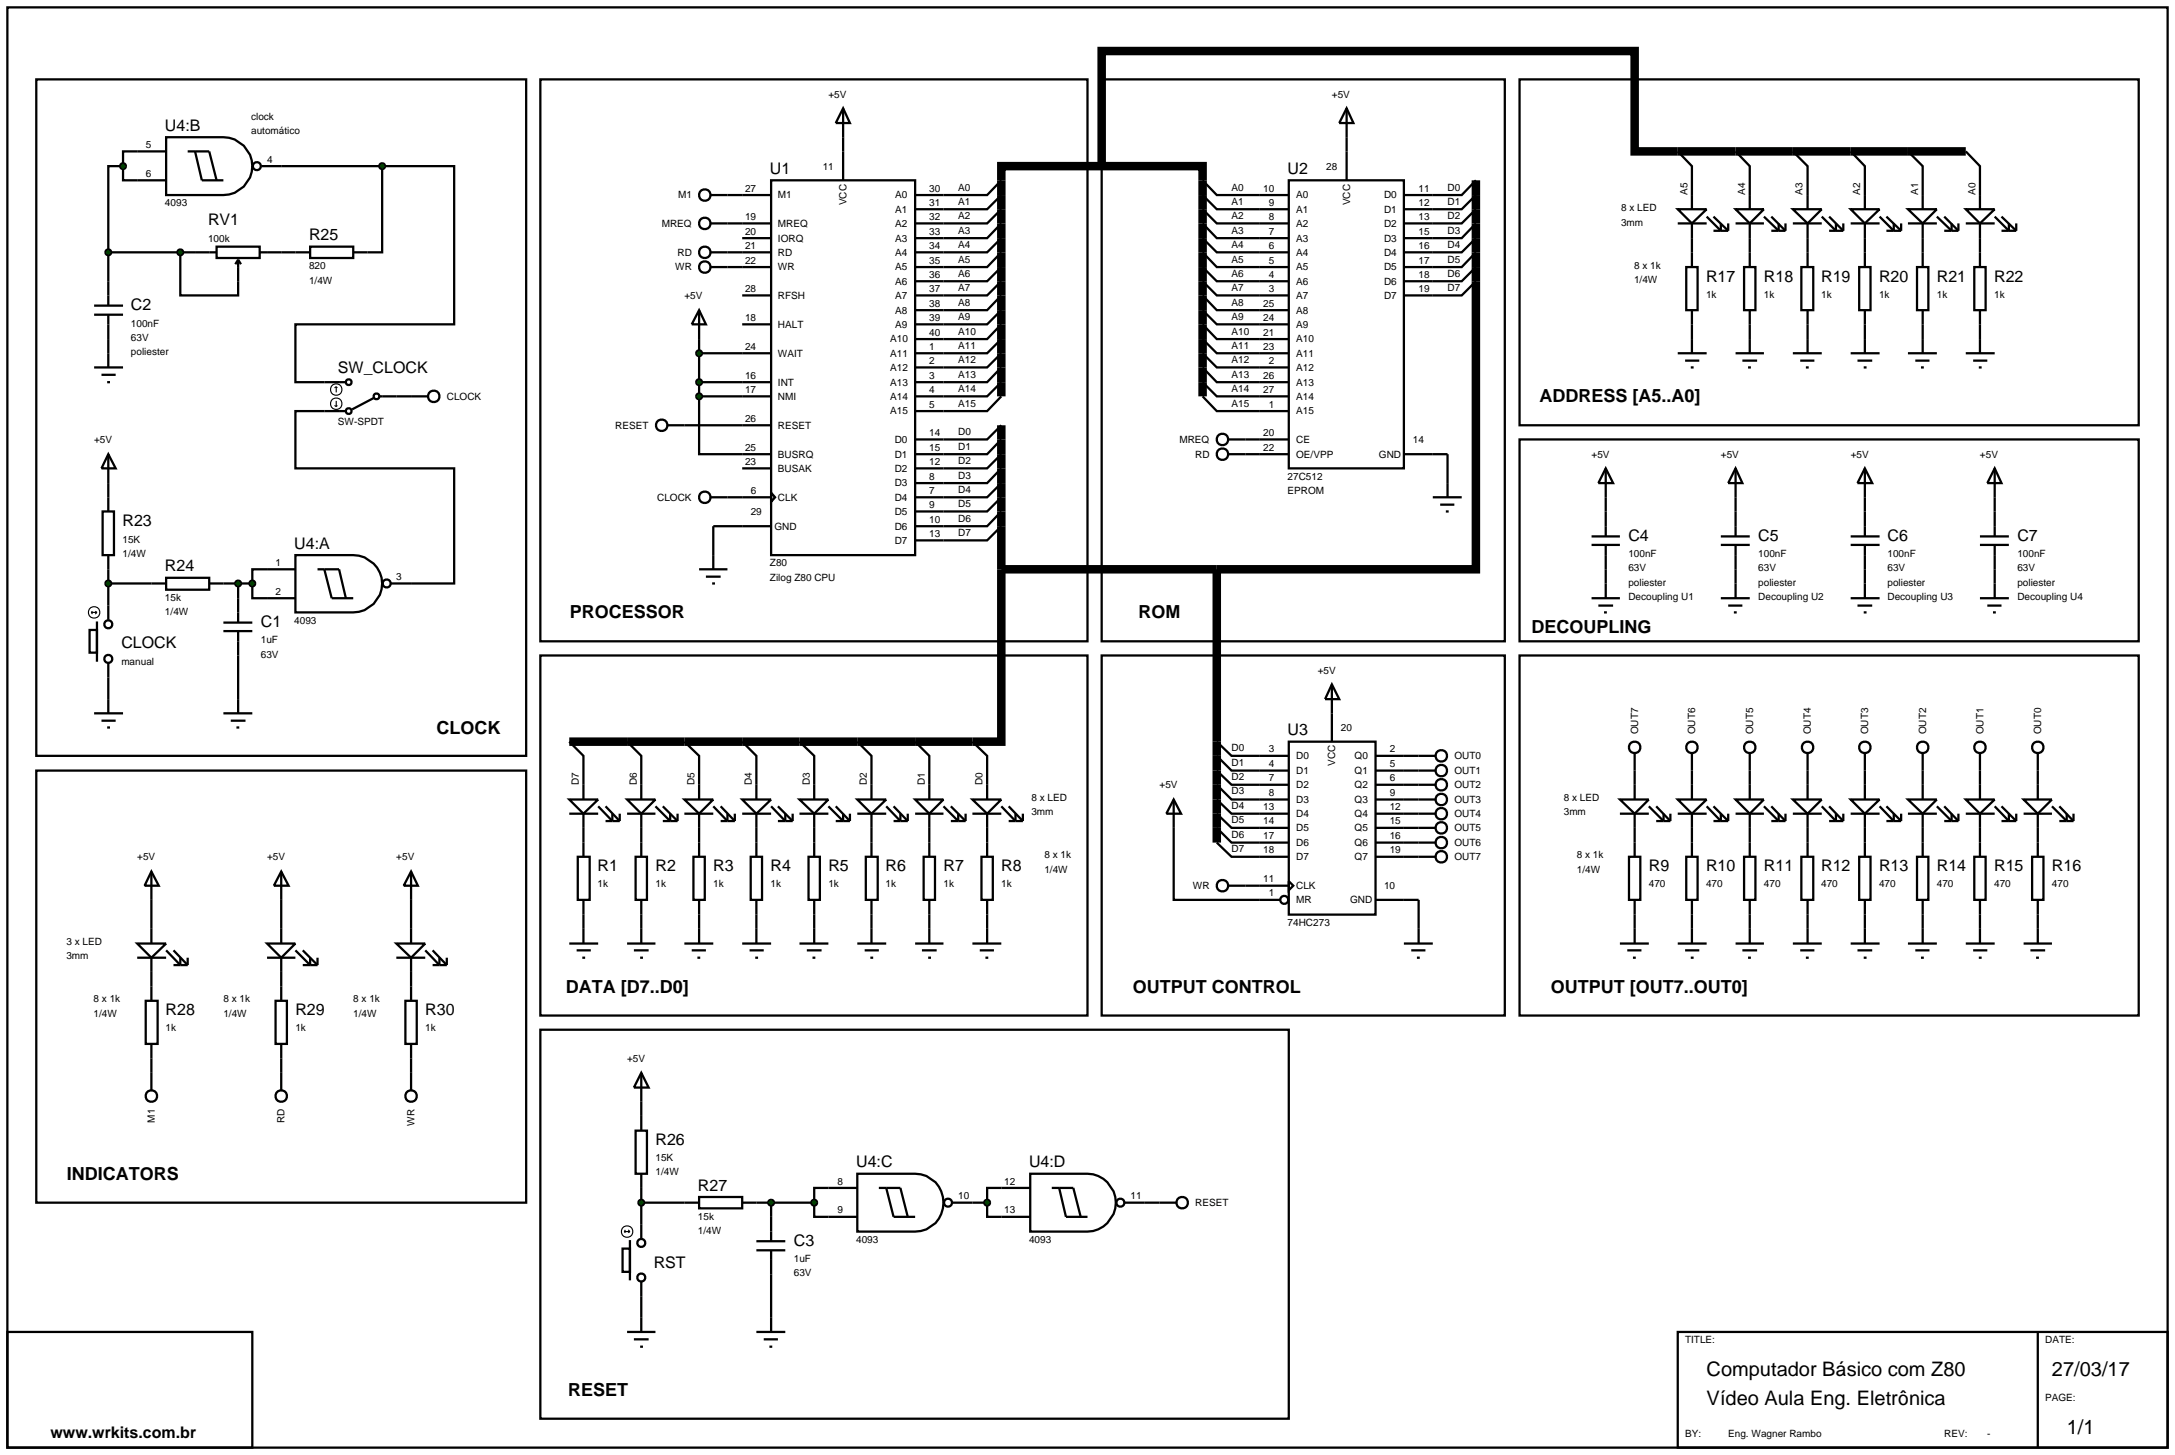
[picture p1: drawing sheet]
<svg xmlns="http://www.w3.org/2000/svg" width="384mm" height="257mm" viewBox="0 0 384 257" stroke-linecap="round" stroke-linejoin="round" font-family="sans-serif">
<g fill="none" stroke="#000" stroke-width=".4">
<path d="M1.3 1.3h381v254h-381zM21.7 29.3v2.5h2.5M21.7 29.3h-2.6v15.2M24.2 26.7h-2.5v2.6M49.6 29.3h17.8M67.4 29.3v15.2h-2.6M67.4 29.3h12.7v27.9h-28v10.2h5.1M125.3 39.4h10.7M128.3 34.4h7.7M136 31.8h25.4v66.1h-25.4zM176.6 39.4l-2.5 2.6h-12.7M176.6 36.9l-2.5 2.5h-12.7"/>
<path d="M176.6 34.4l-2.5 2.5h-12.7M176.6 31.8l-2.5 2.6h-12.7M212.1 39.4l2.5 2.6h12.7M212.1 36.9l2.5 2.5h12.7M212.1 34.4l2.5 2.5h12.7M212.1 31.8l2.5 2.6h12.7M227.3 31.8h20.3v50.8h-20.3zM260.3 31.8l-2.5 2.6h-10.2M260.3 39.4l-2.5 2.6h-10.2M260.3 36.9l-2.5 2.5h-10.2M260.3 34.4l-2.5 2.5h-10.2M295.9 26.7l2.5 2.6v5.1"/>
<path d="M306.1 26.7l2.5 2.6v5.1M316.2 26.7l2.6 2.6v5.1M326.4 26.7l2.5 2.6v5.1M336.5 26.7l2.6 2.6v5.1M346.7 26.7l2.5 2.6v5.1M19.1 44.5h15.3M19.1 44.5v5.1M19.1 59.8v2.5M31.8 44.5v7.6h10.2v-2.5M49.6 44.5h2.5M123.3 54.7l1.2 2.5h-2.5zM123.3 54.7v15.2"/>
<path d="M125.3 44.5h10.7M128.3 47.1h7.7M130.9 42h5.1M130.9 52.1h5.1M130.9 57.2h5.1M176.6 59.8l-2.5 2.5h-12.7M176.6 57.2l-2.5 2.6h-12.7M176.6 54.7l-2.5 2.5h-12.7M176.6 52.1l-2.5 2.6h-12.7M176.6 49.6l-2.5 2.5h-12.7M176.6 47.1l-2.5 2.5h-12.7M176.6 44.5l-2.5 2.6h-12.7"/>
<path d="M176.6 42l-2.5 2.5h-12.7M212.1 59.8l2.5 2.5h12.7M212.1 57.2l2.5 2.6h12.7M212.1 54.7l2.5 2.5h12.7M212.1 52.1l2.5 2.6h12.7M212.1 49.6l2.5 2.5h12.7M212.1 47.1l2.5 2.5h12.7M212.1 44.5l2.5 2.6h12.7M212.1 42l2.5 2.5h12.7M260.3 49.6l-2.5 2.5h-10.2M260.3 47.1l-2.5 2.5h-10.2M260.3 44.5l-2.5 2.6h-10.2"/>
<path d="M260.3 42l-2.5 2.5h-10.2M298.4 42v2.5M298.4 57.2v2.6M308.6 42v2.5M308.6 57.2v2.6M318.8 42v2.5M318.8 57.2v2.6M328.9 42v2.5M328.9 57.2v2.6M339.1 42v2.5M339.1 57.2v2.6M349.2 42v2.5"/>
<path d="M349.2 57.2v2.6M57.2 72.5h-5.1v10.1h28v20.3h-7.6M69.9 69.9h2.6M120.7 75h15.3M123.3 69.9v10.2h12.7M123.3 62.3h12.7M123.3 67.4h12.7M123.3 69.9h12.7M176.6 69.9l-2.5 2.6h-12.7M176.6 67.4l-2.5 2.5h-12.7M176.6 64.8l-2.5 2.6h-12.7M176.6 62.3l-2.5 2.5h-12.7"/>
<path d="M176.6 75l-2.5 2.5h-12.7M176.6 77.5l-2.5 2.6h-12.7M212.1 69.9l2.5 2.6h12.7M212.1 67.4l2.5 2.5h12.7M212.1 64.8l2.5 2.6h12.7M212.1 62.3l2.5 2.5h12.7M216.6 77.5h10.7M19.1 85.2v2.5M128.3 87.7h7.7M130.9 82.6h5.1M136 86.9l.7 .8-.7 .8zM176.6 92.8l-2.5 2.5h-12.7"/>
<path d="M176.6 90.2l-2.5 2.6h-12.7M176.6 87.7l-2.5 2.5h-12.7M176.6 85.2l-2.5 2.5h-12.7M176.6 82.6l-2.5 2.6h-12.7M176.6 80.1l-2.5 2.5h-12.7M216.6 80.1h10.7M283.2 87.7v2.5M306.1 87.7v2.5M328.9 87.7v2.5M351.8 87.7v2.5M19.1 100.4v6.4M19.1 119.5v3.8"/>
<path d="M19.1 102.9h7.6M39.4 102.9h5.1M42 102.9v2.6M42 115.6v7.7M44.5 102.9v2.6h2.6M47.1 100.4h-2.6v2.5M283.2 100.4v2.5M306.1 100.4v2.5M328.9 100.4v2.5M351.8 100.4v2.5M100.4 130.8l2.5 2.5v5.1M110.6 130.8l2.5 2.5v5.1"/>
<path d="M120.7 130.8l2.6 2.5v5.1M130.9 130.8l2.5 2.5v5.1M141 130.8l2.6 2.5v5.1M151.2 130.8l2.5 2.5v5.1M161.4 130.8l2.5 2.5v5.1M171.5 130.8l2.6 2.5v5.1M214.6 138.4l2.6 2.6h5M214.6 135.9l2.6 2.5h5M214.6 133.3l2.6 2.6h5M214.6 130.8l2.6 2.5h5M247.6 133.3h2.6M247.6 135.9h2.6"/>
<path d="M247.6 138.4h2.6M288.3 135.9v2.5M298.4 135.9v2.5M308.6 135.9v2.5M318.8 135.9v2.5M328.9 135.9v2.5M339.1 135.9v2.5M349.2 135.9v2.5M359.4 135.9v2.5M26.7 158.7v5.1M49.6 158.7v5.1M72.5 158.7v5.1"/>
<path d="M102.9 146v2.6M113.1 146v2.6M123.3 146v2.6M133.4 146v2.6M143.6 146v2.6M153.7 146v2.6M163.9 146v2.6M174.1 146v2.6M207 146v12.7h15.2M214.6 148.6l2.6 2.5h5M214.6 146l2.6 2.6h5M214.6 143.5l2.6 2.5h5"/>
<path d="M214.6 141l2.6 2.5h5M219.7 156.2h2.5M247.6 151.1h2.6M247.6 148.6h2.6M247.6 146h2.6M247.6 141h2.6M247.6 143.5h2.6M288.3 146v2.6M298.4 146v2.6M308.6 146v2.6M318.8 146v2.6M328.9 146v2.6"/>
<path d="M339.1 146v2.6M349.2 146v2.6M359.4 146v2.6M26.7 171.4v2.6M49.6 171.4v2.6M72.5 171.4v2.6M102.9 161.3v2.5M113.1 161.3v2.5M123.3 161.3v2.5M133.4 161.3v2.5M143.6 161.3v2.5M153.7 161.3v2.5"/>
<path d="M163.9 161.3v2.5M174.1 161.3v2.5M288.3 161.3v2.5M298.4 161.3v2.5M308.6 161.3v2.5M318.8 161.3v2.5M328.9 161.3v2.5M339.1 161.3v2.5M349.2 161.3v2.5M359.4 161.3v2.5M26.7 186.7v2.5M49.6 186.7v2.5"/>
<path d="M72.5 186.7v2.5M113.1 194.3v2.5M113.1 209.5v6.4M113.1 212.1h7.6M133.4 212.1h10.2M136 212.1v2.5M143.6 212.1v2.5h2.5M146.1 209.5h-2.5v2.6M171.5 212.1h2.6M174.1 212.1v2.5h2.5M176.6 209.5h-2.5v2.6M201.9 212.1h2.6"/>
<path d="M1.3 234.9h43.2v20.4h-43.2zM113.1 228.6v3.8M136 224.8v7.6M295.9 234.9h86.4v20.4h-86.4zM359.4 234.9v20.4"/>
<circle cx="124.3" cy="39.4" r="1.01"/>
<circle cx="124.3" cy="44.5" r="1.01"/>
<circle cx="215.6" cy="77.5" r="1.01"/>
<circle cx="215.6" cy="80.1" r="1.01"/>
</g>
<path d="M194.3 29.3h17.8v40.6M194.3 29.3h-17.7v40.6M260.3 31.8v68.6h-45.7M346.7 26.7h-58.4v-17.7h-94v20.3M176.6 75v25.4M176.6 100.4v30.4h-76.2M176.6 100.4h38M214.6 100.4v48.2" fill="none" stroke="#000" stroke-width="1.5" stroke-linecap="butt"/>
<g fill="#004000" stroke="#000" stroke-width=".4">
<path d="M122.9 62l.4-.2-.5 .5zM123.3 61.8l.3 .1 .2 .4zM123.8 62.3l-.1 .3-.4 .2zM122.8 62.3l.5 .5-.3-.1z"/>
<path d="M122.9 67.1l.4-.2-.5 .5zM123.3 66.9l.3 .1 .2 .4zM123.8 67.4l-.2 .4-.3 .1zM122.8 67.4l.5 .5-.3-.1z"/>
</g>
<g fill="#004000">
<path d="M122.8 62.3l.5-.5 .5 .5-.5 .5z"/>
<path d="M122.8 67.4l.5-.5 .5 .5-.5 .5z"/>
</g>
<g fill="none" stroke="#000" stroke-width=".4">
<path d="M117.7 75h3"/>
<circle cx="116.7" cy="75" r="1.01"/>
</g>
<path d="M122.9 69.6l.4-.2-.5 .5zM123.3 69.4l.4 .2 .1 .3zM123.8 69.9l-.2 .4-.3 .1zM122.8 69.9l.5 .5-.3-.1z" fill="#004000" stroke="#000" stroke-width=".4"/>
<path d="M122.8 69.9l.5-.5 .5 .5-.5 .5z" fill="#004000"/>
<g fill="none" stroke="#000" stroke-width=".4">
<path d="M95.3 14h96.5v99.1h-96.5zM148.7 19.1l1.2 2.6h-2.5zM148.7 19.1v12.7M194.3 14h71.1v99.1h-71.1zM237.5 19.1l1.2 2.6h-2.5zM237.5 19.1v12.7M268 14h109.2v61h-109.2zM125.3 34.4h3M295.9 36.9h5.1l-2.6 2.5zM295.9 39.4h5.1M298.4 34.4v2.5M298.4 39.4v2.6"/>
<path d="M301 38.2l2.5 2.5v-1.3M302.2 38.2l2.6 2.5M304.8 39.4v1.3M306.1 36.9h5l-2.5 2.5zM306.1 39.4h5M308.6 34.4v2.5M308.6 39.4v2.6M311.1 38.2l2.6 2.5v-1.3M312.4 38.2l2.5 2.5M314.9 39.4v1.3M316.2 36.9h5.1l-2.5 2.5zM316.2 39.4h5.1"/>
<path d="M318.8 34.4v2.5M318.8 39.4v2.6M321.3 38.2l2.5 2.5v-1.3M322.6 38.2l2.5 2.5M325.1 39.4v1.3M326.4 36.9h5.1l-2.6 2.5zM326.4 39.4h5.1M328.9 34.4v2.5M328.9 39.4v2.6M331.5 38.2l2.5 2.5v-1.3M332.7 38.2l2.6 2.5M335.3 39.4v1.3"/>
<path d="M336.5 36.9h5.1l-2.5 2.5zM336.5 39.4h5.1M339.1 34.4v2.5M339.1 39.4v2.6M341.6 38.2l2.6 2.5v-1.3M342.9 38.2l2.5 2.5M345.4 39.4v1.3M346.7 36.9h5.1l-2.6 2.5zM346.7 39.4h5.1M349.2 34.4v2.5M349.2 39.4v2.6M351.8 38.2l2.5 2.5v-1.3"/>
<path d="M353 38.2l2.6 2.5M355.6 39.4v1.3M125.3 47.1h3M297.4 47.1h2v7.6h-2zM298.4 44.5v2.6M298.4 54.7v2.5M298.4 59.8v2.5M302.2 40.7h2.6M307.6 47.1h2v7.6h-2zM308.6 44.5v2.6M308.6 54.7v2.5M308.6 59.8v2.5"/>
<path d="M312.4 40.7h2.5M317.7 47.1h2.1v7.6h-2.1zM318.8 44.5v2.6M318.8 54.7v2.5M318.8 59.8v2.5M322.6 40.7h2.5M327.9 47.1h2v7.6h-2zM328.9 44.5v2.6M328.9 54.7v2.5M328.9 59.8v2.5M332.7 40.7h2.6M338.1 47.1h2v7.6h-2z"/>
<path d="M339.1 44.5v2.6M339.1 54.7v2.5M339.1 59.8v2.5M342.9 40.7h2.5M348.2 47.1h2v7.6h-2zM349.2 44.5v2.6M349.2 54.7v2.5M349.2 59.8v2.5M353 40.7h2.6M295.9 62.3h5.1M297.2 63.6h2.5M298.2 64.8h.5"/>
<path d="M306.1 62.3h5M307.3 63.6h2.6M308.3 64.8h.5M316.2 62.3h5.1M317.5 63.6h2.5M318.5 64.8h.5M326.4 62.3h5.1M327.6 63.6h2.6M328.7 64.8h.5M336.5 62.3h5.1M337.8 63.6h2.5M338.8 64.8h.5"/>
<path d="M346.7 62.3h5.1M348 63.6h2.5M349 64.8h.5M18.1 90.2h2v7.7h-2zM19.1 87.7v2.5M19.1 97.9v2.5M125.3 87.7h3M136 92.8h-10.2v7.6M247.6 80.1h7.7v7.6M252.7 87.7h5.1M254 89h2.5M255 90.2h.5"/>
<path d="M15.8 111.1h1.3v4h-1.3zM17.1 109.6v7.1M19.1 106.8v2.5M19.1 116.9v2.6M26.7 102.9h2.6M29.3 101.9h7.6v2.1h-7.6zM36.9 102.9h2.5M95.3 115.6h96.5v63.5h-96.5zM123.3 100.4h5M124.5 101.7h2.6M125.6 102.9h.5M194.3 115.6h71.1v63.5h-71.1z"/>
<path d="M268 115.6h109.2v63.5h-109.2zM102.9 138.4v2.6M113.1 138.4v2.6M123.3 138.4v2.6M133.4 138.4v2.6M143.6 138.4v2.6M153.7 138.4v2.6M163.9 138.4v2.6M174.1 138.4v2.6M222.2 133.3h5.1M222.2 135.9h5.1M222.2 138.4h5.1"/>
<path d="M227.3 130.8h15.3v30.5h-15.3zM234.9 120.7l1.3 2.6h-2.5zM234.9 120.7v10.1M242.6 133.3h5M242.6 135.9h5M242.6 138.4h5M250.2 133.3h3M250.2 135.9h3M250.2 138.4h3M288.3 132.8v3.1M288.3 138.4v2.6M298.4 132.8v3.1"/>
<path d="M298.4 138.4v2.6M308.6 132.8v3.1M308.6 138.4v2.6M318.8 132.8v3.1M318.8 138.4v2.6M328.9 132.8v3.1M328.9 138.4v2.6M339.1 132.8v3.1M339.1 138.4v2.6M349.2 132.8v3.1M349.2 138.4v2.6M359.4 132.8v3.1"/>
<path d="M359.4 138.4v2.6M100.4 141h5.1l-2.6 2.5zM100.4 143.5h5.1M101.9 151.1h2.1v7.6h-2.1zM102.9 143.5v2.5M102.9 148.6v2.5M102.9 158.7v2.6M105.5 142.2l2.5 2.6v-1.3M106.8 142.2l2.5 2.6M106.8 144.8h2.5M109.3 143.5v1.3M110.6 141h5l-2.5 2.5z"/>
<path d="M110.6 143.5h5M112.1 151.1h2v7.6h-2zM113.1 143.5v2.5M113.1 148.6v2.5M113.1 158.7v2.6M115.6 142.2l2.6 2.6v-1.3M116.9 144.8h2.6M116.9 142.2l2.6 2.6M119.5 143.5v1.3M120.7 141h5.1l-2.5 2.5zM120.7 143.5h5.1M122.3 151.1h2v7.6h-2z"/>
<path d="M123.3 143.5v2.5M123.3 148.6v2.5M123.3 158.7v2.6M125.8 142.2l2.5 2.6v-1.3M127.1 144.8h2.5M127.1 142.2l2.5 2.6M129.6 143.5v1.3M130.9 141h5.1l-2.6 2.5zM130.9 143.5h5.1M132.4 151.1h2v7.6h-2zM133.4 143.5v2.5M133.4 148.6v2.5"/>
<path d="M133.4 158.7v2.6M136 142.2l2.5 2.6v-1.3M137.2 144.8h2.6M137.2 142.2l2.6 2.6M139.8 143.5v1.3M141 141h5.1l-2.5 2.5zM141 143.5h5.1M142.6 151.1h2v7.6h-2zM143.6 143.5v2.5M143.6 148.6v2.5M143.6 158.7v2.6M146.1 142.2l2.6 2.6v-1.3"/>
<path d="M147.4 144.8h2.5M147.4 142.2l2.5 2.6M149.9 143.5v1.3M151.2 141h5.1l-2.6 2.5zM151.2 143.5h5.1M152.7 151.1h2.1v7.6h-2.1zM153.7 143.5v2.5M153.7 148.6v2.5M153.7 158.7v2.6M156.3 142.2l2.5 2.6v-1.3M157.6 144.8h2.5M157.6 142.2l2.5 2.6"/>
<path d="M160.1 143.5v1.3M161.4 141h5l-2.5 2.5zM161.4 143.5h5M162.9 151.1h2v7.6h-2zM163.9 143.5v2.5M163.9 148.6v2.5M163.9 158.7v2.6M166.4 142.2l2.6 2.6v-1.3M167.7 144.8h2.6M167.7 142.2l2.6 2.6M170.3 143.5v1.3M171.5 141h5.1l-2.5 2.5z"/>
<path d="M171.5 143.5h5.1M173.1 151.1h2v7.6h-2zM174.1 143.5v2.5M174.1 148.6v2.5M174.1 158.7v2.6M176.6 142.2l2.5 2.6v-1.3M177.9 144.8h2.5M177.9 142.2l2.5 2.6M180.4 143.5v1.3M207 141l1.3 2.5h-2.6zM207 141v5M216.6 156.2h3.1"/>
<path d="M222.2 141h5.1M222.2 143.5h5.1M222.2 146h5.1M222.2 148.6h5.1M222.2 151.1h5.1M222.2 156.2h5.1M222.2 158.7h3.6M227.3 155.4l.8 .8-.8 .8zM242.6 141h5M242.6 143.5h5M242.6 146h5M242.6 148.6h5"/>
<path d="M242.6 151.1h5M242.6 158.7h7.6v7.7M250.2 141h3M250.2 143.5h3M250.2 146h3M250.2 148.6h3M250.2 151.1h3M285.7 141h5.1l-2.5 2.5zM285.7 143.5h5.1M287.3 151.1h2v7.6h-2zM288.3 143.5v2.5M288.3 148.6v2.5"/>
<path d="M288.3 158.7v2.6M290.8 142.2l2.6 2.6v-1.3M292.1 144.8h2.5M292.1 142.2l2.5 2.6M294.6 143.5v1.3M295.9 141h5.1l-2.6 2.5zM295.9 143.5h5.1M297.4 151.1h2v7.6h-2zM298.4 143.5v2.5M298.4 148.6v2.5M298.4 158.7v2.6M301 142.2l2.5 2.6v-1.3"/>
<path d="M302.2 144.8h2.6M302.2 142.2l2.6 2.6M304.8 143.5v1.3M306.1 141h5l-2.5 2.5zM306.1 143.5h5M307.6 151.1h2v7.6h-2zM308.6 143.5v2.5M308.6 148.6v2.5M308.6 158.7v2.6M311.1 142.2l2.6 2.6v-1.3M312.4 144.8h2.5M312.4 142.2l2.5 2.6"/>
<path d="M314.9 143.5v1.3M316.2 141h5.1l-2.5 2.5zM316.2 143.5h5.1M317.7 151.1h2.1v7.6h-2.1zM318.8 143.5v2.5M318.8 148.6v2.5M318.8 158.7v2.6M321.3 142.2l2.5 2.6v-1.3M322.6 144.8h2.5M322.6 142.2l2.5 2.6M325.1 143.5v1.3M326.4 141h5.1l-2.6 2.5z"/>
<path d="M326.4 143.5h5.1M327.9 151.1h2v7.6h-2zM328.9 143.5v2.5M328.9 148.6v2.5M328.9 158.7v2.6M331.5 142.2l2.5 2.6v-1.3M332.7 144.8h2.6M332.7 142.2l2.6 2.6M335.3 143.5v1.3M336.5 141h5.1l-2.5 2.5zM336.5 143.5h5.1M338.1 151.1h2v7.6h-2z"/>
<path d="M339.1 143.5v2.5M339.1 148.6v2.5M339.1 158.7v2.6M341.6 142.2l2.6 2.6v-1.3M342.9 144.8h2.5M342.9 142.2l2.5 2.6M345.4 143.5v1.3M346.7 141h5.1l-2.6 2.5zM346.7 143.5h5.1M348.2 151.1h2v7.6h-2zM349.2 143.5v2.5M349.2 148.6v2.5"/>
<path d="M349.2 158.7v2.6M351.8 142.2l2.5 2.6v-1.3M353 144.8h2.6M353 142.2l2.6 2.6M355.6 143.5v1.3M356.9 141h5l-2.5 2.5zM356.9 143.5h5M358.4 151.1h2v7.6h-2zM359.4 143.5v2.5M359.4 148.6v2.5M359.4 158.7v2.6M361.9 142.2l2.6 2.6v-1.3"/>
<path d="M363.2 144.8h2.5M363.2 142.2l2.5 2.6M365.7 143.5v1.3M100.4 166.4h5.1M101.7 167.6h2.5M102.7 168.9h.5M102.9 163.8v2.6M110.6 166.4h5M111.8 167.6h2.6M112.9 168.9h.5M113.1 163.8v2.6M120.7 166.4h5.1"/>
<path d="M122 167.6h2.5M123 168.9h.5M123.3 163.8v2.6M130.9 166.4h5.1M132.2 167.6h2.5M133.2 168.9h.5M133.4 163.8v2.6M141 166.4h5.1M142.3 167.6h2.6M143.3 168.9h.5M143.6 163.8v2.6M151.2 166.4h5.1"/>
<path d="M152.5 167.6h2.5M153.5 168.9h.5M153.7 163.8v2.6M161.4 166.4h5M162.6 167.6h2.6M163.7 168.9h.5M163.9 163.8v2.6M171.5 166.4h5.1M172.8 167.6h2.5M173.8 168.9h.5M174.1 163.8v2.6M247.6 166.4h5.1"/>
<path d="M248.9 167.6h2.5M249.9 168.9h.5M285.7 166.4h5.1M287 167.6h2.5M288 168.9h.5M288.3 163.8v2.6M295.9 166.4h5.1M297.2 167.6h2.5M298.2 168.9h.5M298.4 163.8v2.6M306.1 166.4h5M307.3 167.6h2.6"/>
<path d="M308.3 168.9h.5M308.6 163.8v2.6M316.2 166.4h5.1M317.5 167.6h2.5M318.5 168.9h.5M318.8 163.8v2.6M326.4 166.4h5.1M327.6 167.6h2.6M328.7 168.9h.5M328.9 163.8v2.6M336.5 166.4h5.1M337.8 167.6h2.5"/>
<path d="M338.8 168.9h.5M339.1 163.8v2.6M346.7 166.4h5.1M348 167.6h2.5M349 168.9h.5M349.2 163.8v2.6M356.9 166.4h5M358.1 167.6h2.6M359.1 168.9h.5M359.4 163.8v2.6"/>
<circle cx="124.3" cy="34.4" r="1.01"/>
<circle cx="124.3" cy="47.1" r="1.01"/>
<circle cx="124.3" cy="87.7" r="1.01"/>
<circle cx="19.1" cy="116.2" r=".7"/>
<circle cx="19.1" cy="110.1" r=".7"/>
<circle cx="254.2" cy="135.9" r="1.01"/>
<circle cx="254.2" cy="133.3" r="1.01"/>
<circle cx="254.2" cy="138.4" r="1.01"/>
<circle cx="288.3" cy="131.8" r="1.01"/>
<circle cx="298.4" cy="131.8" r="1.01"/>
<circle cx="308.6" cy="131.8" r="1.01"/>
<circle cx="318.8" cy="131.8" r="1.01"/>
<circle cx="328.9" cy="131.8" r="1.01"/>
<circle cx="339.1" cy="131.8" r="1.01"/>
<circle cx="349.2" cy="131.8" r="1.01"/>
<circle cx="359.4" cy="131.8" r="1.01"/>
<circle cx="215.6" cy="156.2" r="1.01"/>
<circle cx="226.5" cy="158.7" r=".7"/>
<circle cx="254.2" cy="143.5" r="1.01"/>
<circle cx="254.2" cy="148.6" r="1.01"/>
<circle cx="254.2" cy="146" r="1.01"/>
<circle cx="254.2" cy="141" r="1.01"/>
<circle cx="254.2" cy="151.1" r="1.01"/>
</g>
<g fill="none" stroke="#000" stroke-width=".2">
<path d="M16.1 108h1M16.1 108l.2 .3M16.3 107.8l-.2 .2M16.8 107.8l.3 .2M17.1 108l-.3 .3"/>
<circle cx="16.6" cy="108" r="1.01"/>
</g>
<path d="M18.7 102.6l.4-.2-.5 .5zM19.1 102.4l.4 .2 .1 .3zM19.1 103.4l.5-.5-.1 .3zM18.6 102.9l.5 .5-.3-.1z" fill="#004000" stroke="#000" stroke-width=".4"/>
<path d="M18.6 102.9l.5-.5 .5 .5-.5 .5z" fill="#004000"/>
<g fill="none" stroke="#000" stroke-width=".4">
<path d="M19.1 80.1l1.3 2.5h-2.5zM19.1 80.1v5.1M52.1 97.9h10.2a5.1 5.1 0 0 1 5.1 5.1 5.1 5.1 0 0 1-5.1 5h-10.2zM39.4 111.3h5.1M39.4 109.8h5.1M42 105.5v4.3M42 111.3v4.3M47.1 100.4h5M47.1 105.5h5M56 100.4h3.8l1.2 5.1M57.2 100.4l1.3 5.1h3.8M68.9 102.9h3.6"/>
<path d="M16.6 125.8h5.1M17.9 127.1h2.5M18.9 128.3h.5M19.1 123.3v2.5M39.4 125.8h5.1M40.7 127.1h2.6M41.7 128.3h.5M42 123.3v2.5"/>
<circle cx="68.2" cy="102.9" r=".7"/>
</g>
<g fill="#004000" stroke="#000" stroke-width=".4">
<path d="M41.6 102.6l.4-.2-.5 .5zM42 102.4l.3 .1 .2 .4zM42 103.4l.5-.5-.2 .4zM41.5 102.9l.5 .5-.4-.2z"/>
<path d="M44.1 102.6l.4-.2-.5 .5zM44.5 102.4l.4 .2 .1 .3zM44.5 103.4l.5-.5-.1 .3zM44 102.9l.5 .5-.3-.1z"/>
</g>
<g fill="#004000">
<path d="M41.5 102.9l.5-.5 .5 .5-.5 .5z"/>
<path d="M44 102.9l.5-.5 .5 .5-.5 .5z"/>
</g>
<g fill="none" stroke="#000" stroke-width=".4">
<path d="M24.2 26.7h5.1M24.2 31.8h5.1M29.3 24.2h10.1a5.1 5.1 0 0 1 5.1 5.1 5.1 5.1 0 0 1-5.1 5.1h-10.1zM33.1 26.7h3.8l1.3 5.1M34.4 26.7l1.2 5.1h3.8M46.1 29.3h3.5M16.6 53.9h5.1M16.6 55.5h5.1M19.1 49.6v4.3M19.1 55.5v4.3M52.1 44.5h2.6M54.7 43.5h7.6v2h-7.6z"/>
<path d="M62.3 44.5h2.5"/>
<circle cx="45.3" cy="29.3" r=".7"/>
</g>
<path d="M21.3 29l.4-.2-.5 .5zM21.7 28.8l.3 .1 .2 .4zM21.7 29.8l.5-.5-.2 .4zM21.2 29.3l.5 .5-.3-.1z" fill="#004000" stroke="#000" stroke-width=".4"/>
<path d="M21.2 29.3l.5-.5 .5 .5-.5 .5z" fill="#004000"/>
<g fill="none" stroke="#000" stroke-width=".4">
<path d="M16.6 64.8h5.1M17.9 66.1h2.5M18.9 67.4h.5M19.1 62.3v2.5M112.1 199.4h2v7.6h-2zM113.1 196.8v2.6M111.1 218.7v7.1M113.1 207v2.5M113.1 215.9v2.5M120.7 212.1h2.6M123.3 211.1h7.6v2h-7.6zM130.9 212.1h2.5"/>
<path d="M109.8 220.2h1.3v4.1h-1.3zM113.1 226v2.6"/>
<circle cx="113.1" cy="219.2" r=".7"/>
<circle cx="113.1" cy="225.3" r=".7"/>
</g>
<g fill="none" stroke="#000" stroke-width=".2">
<path d="M110.1 217.2h1M110.1 217.2l.2 .2M110.3 216.9l-.2 .3M110.8 216.9l.3 .3M111.1 217.2l-.3 .2"/>
<circle cx="110.6" cy="217.2" r="1.01"/>
</g>
<path d="M112.8 211.7l.3-.1-.5 .5zM113.1 211.6l.3 .1 .2 .4zM113.6 212.1l-.2 .4-.3 .1zM112.6 212.1l.5 .5-.4-.2z" fill="#004000" stroke="#000" stroke-width=".4"/>
<path d="M113.1 211.6l.5 .5-.5 .5-.5-.5z" fill="#004000"/>
<g fill="none" stroke="#000" stroke-width=".4">
<path d="M113.1 189.2l1.3 2.6h-2.6zM113.1 189.2v5.1M133.4 218.9h5.1M136 214.6v4.3M146.1 209.5h5.1M146.1 214.6h5.1M151.2 207h10.2a5.1 5.1 0 0 1 5 5.1 5.1 5.1 0 0 1-5 5.1h-10.2zM155 209.5h3.8l1.3 5.1M156.3 209.5l1.3 5.1h3.8M168 212.1h3.5M110.6 234.9h5M111.8 236.2h2.6"/>
<path d="M112.9 237.5h.5M113.1 232.4v2.5M133.4 220.5h5.1M133.4 234.9h5.1M134.7 236.2h2.5M135.7 237.5h.5M136 220.5v4.3M136 232.4v2.5"/>
<circle cx="167.2" cy="212.1" r=".7"/>
</g>
<g fill="#004000" stroke="#000" stroke-width=".4">
<path d="M135.6 211.8l.4-.2-.5 .5zM136 211.6l.3 .1 .2 .4zM136.5 212.1l-.1 .3-.4 .2zM135.5 212.1l.5 .5-.4-.2z"/>
<path d="M143.3 211.7l.3-.1-.5 .5zM143.6 211.6l.3 .1 .2 .4zM144.1 212.1l-.2 .4-.3 .1zM143.1 212.1l.5 .5-.4-.2z"/>
</g>
<g fill="#004000">
<path d="M135.5 212.1l.5-.5 .5 .5-.5 .5z"/>
<path d="M143.6 211.6l.5 .5-.5 .5-.5-.5z"/>
</g>
<g fill="none" stroke="#000" stroke-width=".4">
<path d="M176.6 209.5h5.1M176.6 214.6h5.1M181.7 207h10.1a5.1 5.1 0 0 1 5 5.1 5.1 5.1 0 0 1-5 5.1h-10.1zM185.5 209.5h3.8l1.3 5.1M186.8 209.5l1.2 5.1h3.8M198.4 212.1h3.5"/>
<circle cx="197.6" cy="212.1" r=".7"/>
</g>
<path d="M173.7 211.8l.4-.2-.5 .5zM174.1 211.6l.3 .1 .2 .4zM174.6 212.1l-.1 .3-.4 .2zM173.6 212.1l.5 .5-.4-.2z" fill="#004000" stroke="#000" stroke-width=".4"/>
<path d="M173.6 212.1l.5-.5 .5 .5-.5 .5z" fill="#004000"/>
<g fill="none" stroke="#000" stroke-width=".4">
<path d="M34.4 44.5h3.8M38.2 43.5h7.6v2h-7.6zM42 45.8l-.5 .8M42 45.8l.5 .8M42 45.8v3.8M45.8 44.5h3.8M204.5 212.1h3"/>
<circle cx="208.5" cy="212.1" r="1.01"/>
</g>
<g fill="#004000" stroke="#000" stroke-width=".4">
<path d="M18.7 44.2l.4-.2-.5 .5zM19.1 44l.4 .2 .1 .3zM19.6 44.5l-.1 .3-.4 .2zM18.6 44.5l.5 .5-.3-.1z"/>
<path d="M31.4 44.2l.4-.2-.5 .5zM31.8 44l.4 .2 .1 .3zM32.3 44.5l-.1 .3-.4 .2zM31.3 44.5l.5 .5-.3-.1z"/>
</g>
<g fill="#004000">
<path d="M18.6 44.5l.5-.5 .5 .5-.5 .5z"/>
<path d="M31.3 44.5l.5-.5 .5 .5-.5 .5z"/>
</g>
<g fill="none" stroke="#000" stroke-width=".4">
<path d="M6.4 14h86.4v119.3h-86.4zM57.2 72.5h3.8M57.2 67.4h3.8M65.9 70.2l-3.8 2M66.9 69.9h3M72.5 69.9h3M268 77.5h109.2v35.6h-109.2zM280.7 96.1h5M280.7 94.6h5M283.2 82.6l1.3 2.6h-2.6zM283.2 82.6v5.1M283.2 90.2v4.4"/>
<path d="M283.2 96.1v4.3M303.5 96.1h5.1M303.5 94.6h5.1M306.1 82.6l1.2 2.6h-2.5zM306.1 82.6v5.1M306.1 90.2v4.4M306.1 96.1v4.3M326.4 96.1h5.1M326.4 94.6h5.1M328.9 82.6l1.3 2.6h-2.6zM328.9 82.6v5.1M328.9 90.2v4.4"/>
<path d="M328.9 96.1v4.3M349.2 96.1h5.1M349.2 94.6h5.1M351.8 82.6l1.2 2.6h-2.5zM351.8 82.6v5.1M351.8 90.2v4.4M351.8 96.1v4.3M280.7 105.5h5M281.9 106.8h2.6M282.9 108h.5M283.2 102.9v2.6M303.5 105.5h5.1"/>
<path d="M304.8 106.8h2.5M305.8 108h.5M306.1 102.9v2.6M326.4 105.5h5.1M327.6 106.8h2.6M328.7 108h.5M328.9 102.9v2.6M349.2 105.5h5.1M350.5 106.8h2.5M351.5 108h.5M351.8 102.9v2.6M6.4 135.9h86.4v76.2h-86.4z"/>
<path d="M26.7 153.7l1.3 2.5h-2.5zM26.7 153.7v5M49.6 153.7l1.3 2.5h-2.6zM49.6 153.7v5M72.5 153.7l1.2 2.5h-2.5zM72.5 153.7v5M24.2 166.4h5.1l-2.6 2.5zM24.2 168.9h5.1M25.7 176.5h2.1v7.6h-2.1zM26.7 163.8v2.6M26.7 168.9v2.5M26.7 174v2.5"/>
<path d="M29.3 167.6l2.5 2.6v-1.3M30.6 167.6l2.5 2.6M30.6 170.2h2.5M33.1 168.9v1.3M47.1 166.4h5l-2.5 2.5zM47.1 168.9h5M48.6 176.5h2v7.6h-2zM49.6 163.8v2.6M49.6 168.9v2.5M49.6 174v2.5M52.1 167.6l2.6 2.6v-1.3M53.4 170.2h2.6"/>
<path d="M53.4 167.6l2.6 2.6M56 168.9v1.3M69.9 166.4h5.1l-2.5 2.5zM69.9 168.9h5.1M71.5 176.5h2v7.6h-2zM72.5 163.8v2.6M72.5 168.9v2.5M72.5 174v2.5M75 167.6l2.5 2.6v-1.3M76.3 170.2h2.5M76.3 167.6l2.5 2.6M78.8 168.9v1.3"/>
<path d="M26.7 184.1v2.6M26.7 189.2v3.1M49.6 184.1v2.6M49.6 189.2v3.1M72.5 184.1v2.6M72.5 189.2v3.1M95.3 181.6h132v68.6h-132z"/>
<circle cx="61.5" cy="67.4" r=".51"/>
<circle cx="61.5" cy="72.5" r=".51"/>
<circle cx="66.4" cy="69.9" r=".51"/>
<circle cx="76.5" cy="69.9" r="1.01"/>
<circle cx="26.7" cy="193.3" r="1.01"/>
<circle cx="49.6" cy="193.3" r="1.01"/>
<circle cx="72.5" cy="193.3" r="1.01"/>
</g>
<g fill="none" stroke="#000" stroke-width=".2">
<path d="M59 71.5l.3 .2M59.3 68.2l.2 .2M59.3 68.2l-.3 .2M59.3 68.2v1M59.3 70.7v1M59.5 71.5l-.2 .2"/>
<circle cx="59.3" cy="71.2" r="1.01"/>
<circle cx="59.3" cy="68.7" r="1.01"/>
</g>
<path d="M67.1 28.9l.3-.1-.5 .5zM67.4 28.8l.3 .1 .2 .4zM67.4 29.8l.5-.5-.2 .4zM66.9 29.3l.5 .5-.3-.1z" fill="#004000" stroke="#000" stroke-width=".4"/>
<path d="M66.9 29.3l.5-.5 .5 .5-.5 .5z" fill="#004000"/>
<g font-size="3.5">
<text x="301" y="242.7">Computador Básico com Z80</text>
<text x="361.9" y="242.7">27/03/17</text>
<text x="301" y="247.8">Vídeo Aula Eng. Eletrônica</text>
<text x="364.5" y="252.9">1/1</text>
</g>
<g font-size="3.2">
<text x="271.5" y="71">ADDRESS [A5..A0]</text>
<text x="100.5" y="109.1">PROCESSOR</text>
<text x="200.8" y="109.1">ROM</text>
<text x="270.1" y="111.7">DECOUPLING</text>
<text x="77" y="129.4">CLOCK</text>
<text x="99.8" y="175.1">DATA [D7..D0]</text>
<text x="199.8" y="175.1">OUTPUT CONTROL</text>
<text x="273.5" y="175.1">OUTPUT [OUT7..OUT0]</text>
<text x="11.8" y="208.1">INDICATORS</text>
<text x="100.2" y="246.2">RESET</text>
</g>
<g font-size="2.8">
<text x="29.1" y="23.1">U4:B</text>
<text x="135.8" y="30.7">U1</text>
<text x="227.1" y="30.7">U2</text>
<text x="36.7" y="39.8">RV1</text>
<text x="54.5" y="42.4">R25</text>
<text x="300.9" y="49.7">R17</text>
<text x="311.1" y="49.7">R18</text>
<text x="321.2" y="49.7">R19</text>
<text x="331.4" y="49.7">R20</text>
<text x="341.6" y="49.7">R21</text>
<text x="351.7" y="49.7">R22</text>
<text x="23.1" y="54.7">C2</text>
<text x="59.6" y="65.8">SW_CLOCK</text>
<text x="21.6" y="92.8">R23</text>
<text x="287.2" y="95.4">C4</text>
<text x="310.1" y="95.4">C5</text>
<text x="332.9" y="95.4">C6</text>
<text x="355.8" y="95.4">C7</text>
<text x="29.1" y="100.8">R24</text>
<text x="51.9" y="96.8">U4:A</text>
<text x="46" y="110.6">C1</text>
<text x="21.4" y="114.4">CLOCK</text>
<text x="227.1" y="129.7">U3</text>
<text x="105.4" y="153.7">R1</text>
<text x="115.6" y="153.7">R2</text>
<text x="125.8" y="153.7">R3</text>
<text x="135.9" y="153.7">R4</text>
<text x="146.1" y="153.7">R5</text>
<text x="156.2" y="153.7">R6</text>
<text x="166.4" y="153.7">R7</text>
<text x="176.6" y="153.7">R8</text>
<text x="290.8" y="153.7">R9</text>
<text x="300.9" y="153.7">R10</text>
<text x="311.1" y="153.7">R11</text>
<text x="321.2" y="153.7">R12</text>
<text x="331.4" y="153.7">R13</text>
<text x="341.6" y="153.7">R14</text>
<text x="351.7" y="153.7">R15</text>
<text x="361.9" y="153.7">R16</text>
<text x="29.2" y="179.1">R28</text>
<text x="52.1" y="179.1">R29</text>
<text x="75" y="179.1">R30</text>
<text x="115.6" y="202">R26</text>
<text x="123.1" y="210">R27</text>
<text x="151" y="205.9">U4:C</text>
<text x="181.5" y="205.9">U4:D</text>
<text x="140" y="219.7">C3</text>
<text x="115.3" y="223.6">RST</text>
<text x="8.9" y="253.6">www.wrkits.com.br</text>
</g>
<g font-size="1.8">
<text x="146.1" y="17.2">+5V</text>
<text x="234.9" y="17.2">+5V</text>
<text x="44.3" y="21.1">clock</text>
<text x="44.3" y="23.7">automático</text>
<text x="25.7" y="26.1">5</text>
<text x="47.1" y="28.7">4</text>
<text x="145.1" y="29.9">11</text>
<text x="233.9" y="29.9">28</text>
<text x="25.7" y="31.2">6</text>
<text x="119.6" y="35">M1</text>
<text x="131.4" y="33.8">27</text>
<text x="137.2" y="35">M1</text>
<text x="157.9" y="35">A0</text>
<text x="163.9" y="33.8">30</text>
<text x="169" y="33.6">A0</text>
<text x="217.2" y="33.6">A0</text>
<text x="222.8" y="33.8">10</text>
<text x="228.6" y="35">A0</text>
<text x="244.1" y="35">D0</text>
<text x="250.2" y="33.8">11</text>
<text x="255.3" y="33.6">D0</text>
<text x="297.6" y="34.4" transform="rotate(-90 297.6 34.4)">A5</text>
<text x="307.8" y="34.4" transform="rotate(-90 307.8 34.4)">A4</text>
<text x="317.9" y="34.4" transform="rotate(-90 317.9 34.4)">A3</text>
<text x="328.1" y="34.4" transform="rotate(-90 328.1 34.4)">A2</text>
<text x="338.3" y="34.4" transform="rotate(-90 338.3 34.4)">A1</text>
<text x="348.4" y="34.4" transform="rotate(-90 348.4 34.4)">A0</text>
<text x="29.1" y="36.4">4093</text>
<text x="116.7" y="40">MREQ</text>
<text x="131.4" y="38.8">19</text>
<text x="131.4" y="41.4">20</text>
<text x="137.2" y="40">MREQ</text>
<text x="149.3" y="36.2" transform="rotate(-90 149.3 36.2)">VCC</text>
<text x="157.9" y="37.5">A1</text>
<text x="157.9" y="40">A2</text>
<text x="163.9" y="36.3">31</text>
<text x="163.9" y="38.8">32</text>
<text x="163.9" y="41.4">33</text>
<text x="169" y="41.2">A3</text>
<text x="169" y="38.6">A2</text>
<text x="169" y="36.1">A1</text>
<text x="217.2" y="41.2">A3</text>
<text x="217.2" y="38.6">A2</text>
<text x="217.2" y="36.1">A1</text>
<text x="223.8" y="36.3">9</text>
<text x="223.8" y="38.8">8</text>
<text x="223.8" y="41.4">7</text>
<text x="228.6" y="37.5">A1</text>
<text x="228.6" y="40">A2</text>
<text x="238.1" y="36.2" transform="rotate(-90 238.1 36.2)">VCC</text>
<text x="244.1" y="37.5">D1</text>
<text x="244.1" y="40">D2</text>
<text x="250.2" y="36.3">12</text>
<text x="250.2" y="38.8">13</text>
<text x="250.2" y="41.4">15</text>
<text x="255.3" y="41.2">D3</text>
<text x="255.3" y="38.6">D2</text>
<text x="255.3" y="36.1">D1</text>
<text x="285.9" y="37.2">8 x LED</text>
<text x="285.9" y="39.8">3mm</text>
<text x="36.7" y="42.6">100k</text>
<text x="54.5" y="47.5">820</text>
<text x="119.1" y="47.7">WR</text>
<text x="119.5" y="45.1">RD</text>
<text x="131.4" y="43.9">21</text>
<text x="131.4" y="46.5">22</text>
<text x="137.2" y="42.6">IORQ</text>
<text x="137.2" y="45.1">RD</text>
<text x="137.2" y="47.7">WR</text>
<text x="157.9" y="42.6">A3</text>
<text x="157.9" y="45.1">A4</text>
<text x="157.9" y="47.7">A5</text>
<text x="163.9" y="43.9">34</text>
<text x="163.9" y="46.5">35</text>
<text x="169" y="46.3">A5</text>
<text x="169" y="43.7">A4</text>
<text x="217.2" y="46.3">A5</text>
<text x="217.2" y="43.7">A4</text>
<text x="223.8" y="43.9">6</text>
<text x="223.8" y="46.5">5</text>
<text x="228.6" y="42.6">A3</text>
<text x="228.6" y="45.1">A4</text>
<text x="228.6" y="47.7">A5</text>
<text x="244.1" y="42.6">D3</text>
<text x="244.1" y="45.1">D4</text>
<text x="244.1" y="47.7">D5</text>
<text x="250.2" y="43.9">16</text>
<text x="250.2" y="46.5">17</text>
<text x="255.3" y="46.3">D5</text>
<text x="255.3" y="43.7">D4</text>
<text x="288.2" y="47.4">8 x 1k</text>
<text x="54.5" y="50.1">1/4W</text>
<text x="120.7" y="52.7">+5V</text>
<text x="131.4" y="51.5">28</text>
<text x="137.2" y="52.7">RFSH</text>
<text x="157.9" y="50.2">A6</text>
<text x="157.9" y="52.7">A7</text>
<text x="163.9" y="49">36</text>
<text x="163.9" y="51.5">37</text>
<text x="169" y="53.9">A8</text>
<text x="169" y="51.3">A7</text>
<text x="169" y="48.8">A6</text>
<text x="217.2" y="53.9">A8</text>
<text x="217.2" y="51.3">A7</text>
<text x="217.2" y="48.8">A6</text>
<text x="223.8" y="49">4</text>
<text x="223.8" y="51.5">3</text>
<text x="228.6" y="50.2">A6</text>
<text x="228.6" y="52.7">A7</text>
<text x="244.1" y="50.2">D6</text>
<text x="244.1" y="52.7">D7</text>
<text x="250.2" y="49">18</text>
<text x="250.2" y="51.5">19</text>
<text x="255.3" y="51.3">D7</text>
<text x="255.3" y="48.8">D6</text>
<text x="288.2" y="49.9">1/4W</text>
<text x="300.9" y="52.5">1k</text>
<text x="311.1" y="52.5">1k</text>
<text x="321.2" y="52.5">1k</text>
<text x="331.4" y="52.5">1k</text>
<text x="341.6" y="52.5">1k</text>
<text x="351.7" y="52.5">1k</text>
<text x="23.1" y="57.6">100nF</text>
<text x="131.4" y="56.6">18</text>
<text x="137.2" y="57.8">HALT</text>
<text x="157.9" y="55.3">A8</text>
<text x="157.9" y="57.8">A9</text>
<text x="163.9" y="54.1">38</text>
<text x="163.9" y="56.6">39</text>
<text x="163.9" y="59.2">40</text>
<text x="169" y="59">A10</text>
<text x="169" y="56.4">A9</text>
<text x="217.2" y="59">A10</text>
<text x="217.2" y="56.4">A9</text>
<text x="222.8" y="54.1">25</text>
<text x="222.8" y="56.6">24</text>
<text x="222.8" y="59.2">21</text>
<text x="228.6" y="55.3">A8</text>
<text x="228.6" y="57.8">A9</text>
<text x="23.1" y="60.1">63V</text>
<text x="23.1" y="62.6">poliester</text>
<text x="131.4" y="61.7">24</text>
<text x="137.2" y="62.9">WAIT</text>
<text x="157" y="60.4">A10</text>
<text x="157" y="62.9">A11</text>
<text x="157" y="65.4">A12</text>
<text x="163.9" y="61.7">1</text>
<text x="163.9" y="64.2">2</text>
<text x="169" y="64">A12</text>
<text x="169" y="61.5">A11</text>
<text x="217.2" y="64">A12</text>
<text x="217.2" y="61.5">A11</text>
<text x="222.8" y="61.7">23</text>
<text x="223.8" y="64.2">2</text>
<text x="228.6" y="60.4">A10</text>
<text x="228.6" y="62.9">A11</text>
<text x="228.6" y="65.4">A12</text>
<text x="78.8" y="70.5">CLOCK</text>
<text x="131.4" y="66.8">16</text>
<text x="131.4" y="69.3">17</text>
<text x="137.2" y="68">INT</text>
<text x="137.2" y="70.5">NMI</text>
<text x="157" y="68">A13</text>
<text x="157" y="70.5">A14</text>
<text x="163.9" y="66.8">3</text>
<text x="163.9" y="69.3">4</text>
<text x="163.9" y="71.9">5</text>
<text x="169" y="71.7">A15</text>
<text x="169" y="69.1">A14</text>
<text x="169" y="66.6">A13</text>
<text x="217.2" y="71.7">A15</text>
<text x="217.2" y="69.1">A14</text>
<text x="217.2" y="66.6">A13</text>
<text x="222.8" y="66.8">26</text>
<text x="222.8" y="69.3">27</text>
<text x="223.8" y="71.9">1</text>
<text x="228.6" y="68">A13</text>
<text x="228.6" y="70.5">A14</text>
<text x="59.6" y="75">SW-SPDT</text>
<text x="108.5" y="75.6">RESET</text>
<text x="131.4" y="74.4">26</text>
<text x="137.2" y="75.6">RESET</text>
<text x="157" y="73.1">A15</text>
<text x="163.9" y="76.9">14</text>
<text x="169" y="76.7">D0</text>
<text x="222.8" y="76.9">20</text>
<text x="228.6" y="73.1">A15</text>
<text x="16.6" y="78.1">+5V</text>
<text x="131.4" y="79.5">25</text>
<text x="131.4" y="82">23</text>
<text x="137.2" y="80.7">BUSRQ</text>
<text x="137.2" y="83.2">BUSAK</text>
<text x="157.8" y="78.1">D0</text>
<text x="157.8" y="80.7">D1</text>
<text x="157.8" y="83.2">D2</text>
<text x="163.9" y="79.5">15</text>
<text x="163.9" y="82">12</text>
<text x="169" y="81.8">D2</text>
<text x="169" y="79.3">D1</text>
<text x="208" y="78.1">MREQ</text>
<text x="210.8" y="80.7">RD</text>
<text x="222.8" y="79.5">22</text>
<text x="228.6" y="78.1">CE</text>
<text x="228.6" y="80.7">OE/VPP</text>
<text x="243.2" y="80.7">GND</text>
<text x="249.2" y="78.1">14</text>
<text x="280.7" y="80.7">+5V</text>
<text x="303.5" y="80.7">+5V</text>
<text x="326.4" y="80.7">+5V</text>
<text x="349.2" y="80.7">+5V</text>
<text x="115.9" y="88.3">CLOCK</text>
<text x="132.4" y="87.1">6</text>
<text x="137.2" y="88.3">CLK</text>
<text x="157.8" y="85.8">D3</text>
<text x="157.8" y="88.3">D4</text>
<text x="163.9" y="84.6">8</text>
<text x="163.9" y="87.1">7</text>
<text x="163.9" y="89.6">9</text>
<text x="169" y="89.4">D5</text>
<text x="169" y="86.9">D4</text>
<text x="169" y="84.4">D3</text>
<text x="227.1" y="84.6">27C512</text>
<text x="227.1" y="87.2">EPROM</text>
<text x="21.6" y="95.7">15K</text>
<text x="132.4" y="90.8">29</text>
<text x="136.6" y="93.4">GND</text>
<text x="157.8" y="90.8">D5</text>
<text x="157.8" y="93.4">D6</text>
<text x="157.8" y="95.9">D7</text>
<text x="163.9" y="92.2">10</text>
<text x="163.9" y="94.7">13</text>
<text x="169" y="94.5">D7</text>
<text x="169" y="92">D6</text>
<text x="21.6" y="98.2">1/4W</text>
<text x="48.6" y="99.8">1</text>
<text x="135.8" y="99.9">Z80</text>
<text x="287.2" y="98.2">100nF</text>
<text x="287.2" y="100.7">63V</text>
<text x="310.1" y="98.2">100nF</text>
<text x="310.1" y="100.7">63V</text>
<text x="332.9" y="98.2">100nF</text>
<text x="332.9" y="100.7">63V</text>
<text x="355.8" y="98.2">100nF</text>
<text x="355.8" y="100.7">63V</text>
<text x="29.1" y="106">15k</text>
<text x="48.6" y="104.9">2</text>
<text x="69.9" y="102.3">3</text>
<text x="135.8" y="102.4">Zilog Z80 CPU</text>
<text x="287.2" y="103.3">poliester</text>
<text x="287.2" y="105.8">Decoupling U1</text>
<text x="310.1" y="103.3">poliester</text>
<text x="310.1" y="105.8">Decoupling U2</text>
<text x="332.9" y="103.3">poliester</text>
<text x="332.9" y="105.8">Decoupling U3</text>
<text x="355.8" y="103.3">poliester</text>
<text x="355.8" y="105.8">Decoupling U4</text>
<text x="29.1" y="108.5">1/4W</text>
<text x="46" y="113.4">1uF</text>
<text x="51.9" y="110">4093</text>
<text x="21.4" y="117.2">manual</text>
<text x="46" y="116">63V</text>
<text x="232.4" y="118.8">+5V</text>
<text x="236.5" y="128.9">20</text>
<text x="288.9" y="129.5" transform="rotate(-90 288.9 129.5)">OUT7</text>
<text x="299" y="129.5" transform="rotate(-90 299 129.5)">OUT6</text>
<text x="309.2" y="129.5" transform="rotate(-90 309.2 129.5)">OUT5</text>
<text x="319.4" y="129.5" transform="rotate(-90 319.4 129.5)">OUT4</text>
<text x="329.5" y="129.5" transform="rotate(-90 329.5 129.5)">OUT3</text>
<text x="339.7" y="129.5" transform="rotate(-90 339.7 129.5)">OUT2</text>
<text x="349.8" y="129.5" transform="rotate(-90 349.8 129.5)">OUT1</text>
<text x="360" y="129.5" transform="rotate(-90 360 129.5)">OUT0</text>
<text x="217.2" y="137.6">D2</text>
<text x="217.2" y="135.1">D1</text>
<text x="217.2" y="132.5">D0</text>
<text x="223.8" y="132.7">3</text>
<text x="223.8" y="135.3">4</text>
<text x="223.8" y="137.8">7</text>
<text x="228.6" y="133.9">D0</text>
<text x="228.6" y="136.5">D1</text>
<text x="235.5" y="135.1" transform="rotate(-90 235.5 135.1)">VCC</text>
<text x="238.9" y="133.9">Q0</text>
<text x="238.9" y="136.5">Q1</text>
<text x="245.1" y="132.7">2</text>
<text x="245.1" y="135.3">5</text>
<text x="245.1" y="137.8">6</text>
<text x="256.5" y="133.9">OUT0</text>
<text x="256.5" y="136.5">OUT1</text>
<text x="102.1" y="138.4" transform="rotate(-90 102.1 138.4)">D7</text>
<text x="112.3" y="138.4" transform="rotate(-90 112.3 138.4)">D6</text>
<text x="122.5" y="138.4" transform="rotate(-90 122.5 138.4)">D5</text>
<text x="132.6" y="138.4" transform="rotate(-90 132.6 138.4)">D4</text>
<text x="142.8" y="138.4" transform="rotate(-90 142.8 138.4)">D3</text>
<text x="152.9" y="138.4" transform="rotate(-90 152.9 138.4)">D2</text>
<text x="163.1" y="138.4" transform="rotate(-90 163.1 138.4)">D1</text>
<text x="173.3" y="138.4" transform="rotate(-90 173.3 138.4)">D0</text>
<text x="181.9" y="141.3">8 x LED</text>
<text x="181.9" y="143.8">3mm</text>
<text x="204.5" y="139">+5V</text>
<text x="217.2" y="142.7">D4</text>
<text x="217.2" y="140.1">D3</text>
<text x="222.8" y="142.9">13</text>
<text x="223.8" y="140.4">8</text>
<text x="228.6" y="139">D2</text>
<text x="228.6" y="141.6">D3</text>
<text x="238.9" y="139">Q2</text>
<text x="238.9" y="141.6">Q3</text>
<text x="245.1" y="140.4">9</text>
<text x="245.1" y="142.9">12</text>
<text x="256.5" y="139">OUT2</text>
<text x="256.5" y="141.6">OUT3</text>
<text x="275.8" y="141.3">8 x LED</text>
<text x="275.8" y="143.8">3mm</text>
<text x="217.2" y="147.8">D6</text>
<text x="217.2" y="145.2">D5</text>
<text x="222.8" y="145.4">14</text>
<text x="222.8" y="148">17</text>
<text x="228.6" y="144.1">D4</text>
<text x="228.6" y="146.6">D5</text>
<text x="228.6" y="149.2">D6</text>
<text x="238.9" y="144.1">Q4</text>
<text x="238.9" y="146.6">Q5</text>
<text x="238.9" y="149.2">Q6</text>
<text x="245.1" y="145.4">15</text>
<text x="245.1" y="148">16</text>
<text x="256.5" y="149.2">OUT6</text>
<text x="256.5" y="146.6">OUT5</text>
<text x="256.5" y="144.1">OUT4</text>
<text x="24.2" y="151.7">+5V</text>
<text x="47.1" y="151.7">+5V</text>
<text x="69.9" y="151.7">+5V</text>
<text x="184.2" y="151.4">8 x 1k</text>
<text x="184.2" y="154">1/4W</text>
<text x="217.2" y="150.3">D7</text>
<text x="222.8" y="150.5">18</text>
<text x="222.8" y="155.6">11</text>
<text x="228.6" y="151.7">D7</text>
<text x="238.9" y="151.7">Q7</text>
<text x="245.1" y="150.5">19</text>
<text x="256.5" y="151.7">OUT7</text>
<text x="278.1" y="151.4">8 x 1k</text>
<text x="278.1" y="154">1/4W</text>
<text x="105.4" y="156.5">1k</text>
<text x="115.6" y="156.5">1k</text>
<text x="125.8" y="156.5">1k</text>
<text x="135.9" y="156.5">1k</text>
<text x="146.1" y="156.5">1k</text>
<text x="156.2" y="156.5">1k</text>
<text x="166.4" y="156.5">1k</text>
<text x="176.6" y="156.5">1k</text>
<text x="210.4" y="156.8">WR</text>
<text x="223.8" y="158.1">1</text>
<text x="228.6" y="156.8">CLK</text>
<text x="228.6" y="159.3">MR</text>
<text x="238.1" y="159.3">GND</text>
<text x="244.1" y="156.8">10</text>
<text x="290.8" y="156.5">470</text>
<text x="300.9" y="156.5">470</text>
<text x="311.1" y="156.5">470</text>
<text x="321.2" y="156.5">470</text>
<text x="331.4" y="156.5">470</text>
<text x="341.6" y="156.5">470</text>
<text x="351.7" y="156.5">470</text>
<text x="361.9" y="156.5">470</text>
<text x="11.7" y="166.7">3 x LED</text>
<text x="227.1" y="163.3">74HC273</text>
<text x="11.7" y="169.2">3mm</text>
<text x="16.5" y="176.8">8 x 1k</text>
<text x="16.5" y="179.4">1/4W</text>
<text x="39.4" y="176.8">8 x 1k</text>
<text x="39.4" y="179.4">1/4W</text>
<text x="62.3" y="176.8">8 x 1k</text>
<text x="62.3" y="179.4">1/4W</text>
<text x="29.2" y="181.9">1k</text>
<text x="52.1" y="181.9">1k</text>
<text x="75" y="181.9">1k</text>
<text x="110.6" y="187.3">+5V</text>
<text x="27.3" y="198" transform="rotate(-90 27.3 198)">M1</text>
<text x="50.2" y="198.1" transform="rotate(-90 50.2 198.1)">RD</text>
<text x="73.1" y="198.5" transform="rotate(-90 73.1 198.5)">WR</text>
<text x="115.6" y="204.8">15K</text>
<text x="115.6" y="207.3">1/4W</text>
<text x="147.7" y="208.9">8</text>
<text x="177.1" y="208.9">12</text>
<text x="123.1" y="215.1">15k</text>
<text x="147.7" y="214">9</text>
<text x="169" y="211.5">10</text>
<text x="177.1" y="214">13</text>
<text x="199.4" y="211.5">11</text>
<text x="210.8" y="212.7">RESET</text>
<text x="123.1" y="217.6">1/4W</text>
<text x="151" y="219.2">4093</text>
<text x="181.5" y="219.2">4093</text>
<text x="140" y="222.6">1uF</text>
<text x="140" y="225.1">63V</text>
<text x="297.2" y="236.9">TITLE:</text>
<text x="360.7" y="236.9">DATE:</text>
<text x="360.7" y="247">PAGE:</text>
<text x="297.2" y="253.4">BY:</text>
<text x="304.8" y="253.4">Eng. Wagner Rambo</text>
<text x="342.9" y="253.4">REV:</text>
<text x="350.5" y="253.4">-</text>
</g>
</svg>
